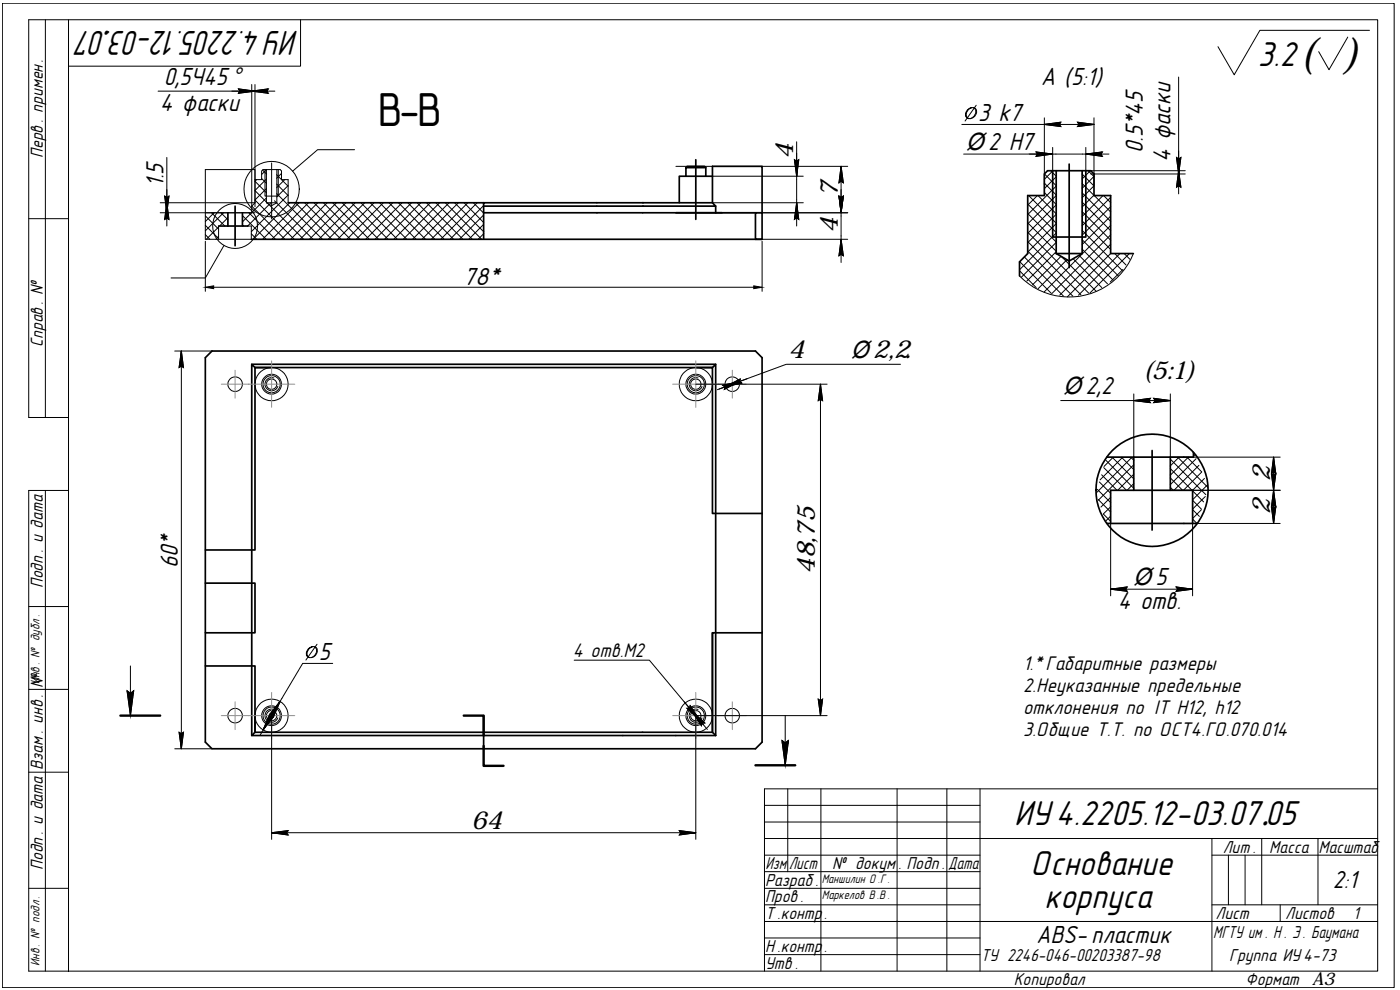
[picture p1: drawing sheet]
<svg xmlns="http://www.w3.org/2000/svg" width="420mm" height="297mm" viewBox="0 0 420 297" stroke-linecap="round" stroke-linejoin="round" font-family="sans-serif">
<!-- layer: 0 -->
<g fill="none" stroke="#000" stroke-width=".3">
<path d="M.7 1h417.7v295.3h-417.7zM13.6 5.9v119.4M20.6 5.9h392.9v285.5h-392.9zM20.6 5.9h-12v119.4h12M90.2 5.9v14h-69.6M404.5 11.1l-5.6 9.8-3.1-5.4M411 9.1h-32.9l-7.7 13.3-4.9-8.4M47.4 27.3h27.1M75.6 25.4v38.4h-2.8M75.6 27.3h.9M76.5 25.4v36.6M77.5 27.3h1"/>
<path d="M288.7 37.3h24.7M291.6 32.3a1.96 1.96 0 0 0-1.5 3 1.99 1.99 0 0 0 2.4-.4 1.99 1.99 0 0 0 .2-2.4 1.93 1.93 0 0 0-2.2 .6 1.93 1.93 0 0 0-.1 2.2l.3 .3M292.1 32.3a1.83 1.83 0 0 1 .7 2 1.83 1.83 0 0 1-1.6 1.3M293 31.6l-3.4 4.7M313.4 35.3v20.2M314.4 37.3h12.9M328.3 35.3v20.2M353.7 23.1v27.1M50.1 47.2v12.7M76.5 54.4l3.5 3.4M77 53.9l-.5 .5M78.5 52.4l1.5-1.5v9.9"/>
<path d="M78.5 53.6l1.5 1.4M78.8 51.1l1.2 1.1M79.5 50.9v7.9h4v-7.9M80 59.4l-4.4 4.4M80 53.7l-3.5 3.5 14.6 14.6M80 56.6l-3.5 3.4 11.8 11.8M81.5 48.9v16.8M83 52.4l3.5 3.5M83 58.1l13.8 13.7M83 55.2l3.5 3.5M83.1 50.9v9.9l-1.6 .9-1.5-.9M84.5 52l-1.5 1.5"/>
<path d="M85.5 53.9l-2.5 2.4M86.5 55.7l-3.5 3.4M86.5 58.5l-11.1 11M106.4 44.9h-11.1l-7.5 6.5M202.8 49.9h51.6M213.8 52.9h27.3M239.1 42.5v10.4M239.1 53.9v6M252.4 50.9v11.9M289.2 46.2h26.7M308.5 58.7l-.1 .1M308.7 58.7l8.3 8.3"/>
<path d="M311.3 58.7l-2.9 2.9M311.5 58.7l5.5 5.4M313.4 57.8l3.6 3.5M313.4 54.9l3.6 3.6M313.5 52.2l3.5 3.5M315.3 51.2l1.7 1.7M315.9 44.2v7M316 51.2l-2.6 2.6M316.9 46.2h8M317 53l-3.6 3.6M317 55.8l-8.6 8.6M317 58.7l-8.6 8.5"/>
<path d="M324.8 57.9l8.5 8.5M324.8 55.1l3.5 3.5M324.8 52.2l3.5 3.6M325.9 44.2v7M326.5 51.2l1.8 1.8M327.2 51.2l-2.4 2.5M327.3 52.2h28.4M327.3 51.2h28.4M328.3 52.9l-3.5 3.6M328.3 55.8l-3.5 3.5M328.3 58.5l-3.5 3.6M328.4 58.7l4.9 4.9"/>
<path d="M331 58.7l-6.2 6.2M331.2 58.7l2.1 2.1M333.3 59.2l-8.5 8.5M353.7 51.2v1M353.7 53.2v1M8.6 65.6h12M48.1 63.8h28.4M48.1 60.8h28.4l-.9 1 9.9 10M50.1 60.8v3M50.1 64.8v1M61.6 70.4l1.4 1.4M61.6 67.6l4 4"/>
<path d="M61.6 64.8l4 3.9M61.6 72.4v15M63.5 63.8l4 4M64.2 63.8l-2.6 2.7M65.6 68.1l-3.7 3.7M65.6 70.9l-.8 .9M65.6 67.8v4M66.3 63.8l2.1 2.1M67.1 63.8l-5.5 5.5M67.2 73.7l-5.6 9.7h-10.3M68.4 65.3l-2.5 2.5M72.8 64.7l7.1 7.1"/>
<path d="M72.8 67.5l.3 .3M74.7 63.8l8 8M75.4 70.1l1.6 1.7M75.5 63.8l-2.7 2.8M80 60.8h3.1M81.4 60.7l-7 7.1h1v4h-13.8v-8M82.4 60.2l11.5 11.6M86.5 60.8v-6.9h-2v-2.6l-.4-.4h-5.2l-.4 .4v2.6h-2v-3h-14.9v12.8M86.9 60.8l-10.9 11M88.6 60.8l11 11M89.7 60.8l-10.9 11M91.4 60.8l10.9 11"/>
<path d="M92.6 60.8l-11 11M94.2 60.8l11 11M95.4 60.8l-11 11M97.1 60.8l10.9 11M98.2 60.8l-11 11M99.9 60.8l10.9 11M101 60.8l-10.9 11M102.7 60.8l10.9 11M103.8 60.8l-10.9 11M105.5 60.8l10.9 11M106.6 60.8l-10.9 11M108.3 60.8l10.9 11"/>
<path d="M109.5 60.8l-11 11M111.1 60.8l11 11M112.3 60.8l-11 11M113.9 60.8l11 11M115 60.8l-10.9 11M116.7 60.8l11 11M117.9 60.8l-11 11M119.6 60.8l10.9 11M120.7 60.8l-10.9 11M122.4 60.8l10.9 11M123.5 60.8l-10.9 11M125.2 60.8l10.9 11"/>
<path d="M126.3 60.8l-10.9 11M128 60.8l10.9 11M129.1 60.8l-10.9 11M130.8 60.8l11 11M131.9 60.8l-10.9 11M133.6 60.8l11 11M134.8 60.8l-11 11M136.4 60.8l8.8 8.8M137.6 60.8l-11 11M139.3 60.8l5.8 6M140.4 60.8l-11 11M142.1 60.8l3 3.1"/>
<path d="M143.2 60.8l-10.9 11M144.9 60.8l.2 .3M145.1 61.7l-10 10.1M145.1 64.5l-7.2 7.3M145.1 67.3l-4.4 4.5M145.2 70.1l-1.7 1.7M202.8 63.8h51.6M213.8 60.8h27.3M228.7 71.8h25.7M228.7 72.4v15M252.4 64.8v6M306 78.5l9.5 9.6"/>
<path d="M307.4 77.1l11.7 11.7M308.4 75.3l13.6 13.6M308.4 72.5l16 15.9M308.4 69.7l18.4 18.3M308.4 66.8l8.6 8.6M308.4 64.1l8.6 8.5M308.4 61.2l8.6 8.6M317 61.5l-8.6 8.5M317 64.3l-8.6 8.5M317 67.1l-8.6 8.5M317 69.9l-11 11M317 72.7l-10.5 10.5"/>
<path d="M317 75.5l-8.8 8.8M318.4 76.9l-8.5 8.6M318.6 77l10.4 10.4M320.2 77.9l-8.7 8.8M322.1 77.6l8.6 8.7M323.8 76.6l8.6 8.6M324.8 74.8l9.3 9.3M324.8 71.9l10.8 10.9M324.8 69.1l12 12.1M324.8 66.3l8.5 8.5M324.8 63.5l8.5 8.6M324.8 60.7l8.5 8.5"/>
<path d="M333.3 62l-8.5 8.6M333.3 64.9l-8.5 8.5M333.3 67.6l-19.9 20M333.3 70.5l-17.6 17.6M333.3 73.3l-15.3 15.3M333.3 76.1l-13 13M334.5 76.1l3.4 3.4M336.1 76.1l-12.4 12.5M337.4 76.1l1.7 1.7M338.9 76.1l-11.8 11.8M340.1 76.1a20.8 20.8 0 0 1-34.1 6.7M64.1 86.2h162.1"/>
<path d="M306 81.2l5 5.1M337 80.9l-3.8 3.7M52.4 105.3h11.2M54.4 106.3v117.4M82.2 113.4a1.99 1.99 0 0 0-2.6 1.2 1.99 1.99 0 0 0 1.2 2.6 1.99 1.99 0 0 0 2.6-1.2M208.8 115.3h39.4M209.5 113.4a1.98 1.98 0 0 0-2.5 1.2 1.98 1.98 0 0 0 1.1 2.5 1.98 1.98 0 0 0 2.6-1.1M216.8 116.4l-1 .3M221.8 114.5l-4.1 1.5M246.2 116.2v97.5M270.2 109.3h-34.2l-13.3 4.9M340.3 118.2v19"/>
<path d="M351.2 118.2v19h33M318.3 120.2h22M341.3 120.2h8.9M382.2 138.1v8M13.6 147.2v144.2M20.6 147.2h-12v144.2h12M333.3 157.1v21.7M351.2 147.1h33M382.2 148.1v7.9M384.2 157.1h-26.3v21.7M334.3 176.8h22.6M8.6 182h12"/>
<path d="M39.1 199.8v14.9M93.8 194a2 2 0 0 0-1.5 3.1 2 2 0 0 0 2.4-.4 2 2 0 0 0 .2-2.4 1.92 1.92 0 0 0-2.3 .5 1.92 1.92 0 0 0-.1 2.3l.4 .2M94.3 194a1.83 1.83 0 0 1 .7 2 1.83 1.83 0 0 1-1.6 1.3M95.2 193.3l-3.4 4.7M99.9 199.1h-9.1l-6.2 10.5M172.3 198.1h22.6l12.3 14.7M8.6 206.8h12M38.1 207.3l1 .7 1-.7-1 7.4zM78.5 219.9l-.5 .8M81.5 214.7v37.1M82.2 212.9a1.99 1.99 0 0 0-2.6 1.1 1.99 1.99 0 0 0 1.2 2.6 1.99 1.99 0 0 0 2.6-1.2M84.1 210.4l-5.1 8.6"/>
<path d="M207.8 213.5l2 2.4M209.5 212.9a1.98 1.98 0 0 0-2.5 1.1 1.98 1.98 0 0 0 1.1 2.6 1.98 1.98 0 0 0 2.6-1.2M210.5 216.7l.6 .8M235.7 214.7v14.9M248.2 214.7h-39.4v37.1M8.6 231.7h12M52.4 224.7h11.2M234.7 222.2l1 .7 .9-.7-.9 7.4zM236.4 236.7v24.8M246.4 236.7v54.7M269.2 236.7v54.7M284.2 236.7v54.7"/>
<path d="M294.1 236.7v54.7M413.5 236.7h-184.1v54.7M82.5 249.9h125.3M229.4 246.6h64.7M229.4 251.6h184.1M229.4 241.6h64.7M229.4 256.6h64.7M363.7 256.6h49.8M363.7 251.6v39.8M368.7 256.6v14.9M373.7 256.6v14.9M378.7 251.6v19.9"/>
<path d="M395.5 251.6v19.9M8.6 266.5h12M229.4 266.5h64.7M229.4 271.5h64.7M229.4 276.5h184.1M229.4 261.5h64.7M363.7 271.5h49.8M384.2 271.5v5M229.4 281.4h64.7M229.4 286.4h64.7"/>
<circle cx="81.5" cy="56.7" r="8.3"/>
<circle cx="70.6" cy="67.8" r="6.7"/>
<circle cx="70.6" cy="115.3" r="2.2"/>
<circle cx="81.5" cy="115.3" r="5"/>
<circle cx="81.5" cy="115.3" r="2.98"/>
<circle cx="81.5" cy="115.3" r="2.59"/>
<circle cx="81.5" cy="115.3" r="1.57"/>
<circle cx="208.8" cy="115.3" r="1.57"/>
<circle cx="208.8" cy="115.3" r="2.58"/>
<circle cx="208.8" cy="115.3" r="5"/>
<circle cx="208.8" cy="115.3" r="2.99"/>
<circle cx="219.8" cy="115.3" r="2.19"/>
<circle cx="70.6" cy="214.7" r="2.19"/>
<circle cx="81.5" cy="214.7" r="5"/>
<circle cx="81.5" cy="214.7" r="2.59"/>
<circle cx="81.5" cy="214.7" r="2.97"/>
<circle cx="81.5" cy="214.7" r="1.57"/>
<circle cx="208.8" cy="214.7" r="1.57"/>
<circle cx="208.8" cy="214.7" r="2.58"/>
<circle cx="208.8" cy="214.7" r="5"/>
<circle cx="208.8" cy="214.7" r="2.98"/>
<circle cx="219.8" cy="214.7" r="2.17"/>
</g>
<g fill="none" stroke="#000" stroke-width=".3">
<path d="M69.6 27.3h6.9l-4.9 .7 .5-.7-.5-.6 4.9 .6M75.6 27.3l4.9 .7-.5-.7 .5-.6-4.9 .6h6.9M313.4 37.3l5-.6-.5 .6 .5 .7zM323.4 36.7l4.9 .6-4.9 .7 .5-.7zM50.1 56.9v6.9l-.7-5 .7 .6 .6-.6-.6 5M239.1 45.9v7l-.7-5 .7 .5 .6-.5-.6 5M251.8 58.8l.6 .6 .7-.6-.7 5zM252.4 56.9v6.9l-.6-5 .6 .6 .7-.6-.7 5M252.4 49.9l.7 5-.7-.5-.6 .5zM308.9 46.2h7l-5 .7 .5-.7-.5-.6 5 .6M325.9 46.2l4.9 .7-.5-.7 .5-.6-4.9 .6h6.9M353.7 45.3v6.9l-.6-5 .6 .6 .7-.6-.7 5"/>
<path d="M353.7 51.2l-.6 5 .6-.5 .7 .5-.7-5v7M50.1 60.8l-.7 5 .7-.5 .6 .5-.6-5v7M239.1 60.8l-.7 5 .7-.5 .6 .5-.6-5v7M252.4 71.8l-.6 5 .6-.6 .7 .6-.7-5v6.9M54.4 105.3l.7 5-.7-.5-.7 .5zM221.8 114.5l-4.9 1.1 .7 .5-.2 .7 4.4-2.3-6.5 2.4M224.2 113.6l-6.5 2.4 4.5-2.3-.3 .8 .7 .4-4.9 1.1M246.2 115.3l.7 4.9-.7-.4-.6 .4zM346.2 119.5l5 .7-5 .6 .5-.6zM340.3 120.2l5-.7-.6 .7 .6 .6zM382.2 137.2l.7 4.9-.7-.5-.6 .5zM381.6 142.1l.6 .5 .7-.5-.7 5z"/>
<path d="M381.6 152.1l.6 .5 .7-.5-.7 5zM382.2 147.1l.7 5-.7-.5-.6 .5zM333.3 176.8l5-.7-.5 .7 .5 .6zM353 176.1l4.9 .7-4.9 .6 .5-.6zM53.7 219.7l.7 .5 .7-.5-.7 5zM82.5 213l-3.5 6 1.9-4.6 .4 .7h.8l-3.1 3.9M84.1 210.4l-3.2 4 .9-.1 .3 .8 2-4.7-3.6 6.1M205.3 210.6l4.5 5.3-3.7-3.4h.9l.1-.8 2.7 4.2M207.8 213.5l2.7 4.3 .2-.8 .8-.1-3.7-3.4 4.5 5.4M245.6 209.8l.6 .5 .7-.5-.7 4.9zM81.5 249.9l5-.7-.5 .7 .5 .6zM203.9 249.2l4.9 .7-4.9 .6 .4-.6z"/>
</g>
<g fill="#000" stroke="#000" stroke-width=".3">
<path d="M72.1 27.3h4.4l-4.9 .7zM71.6 26.7l.5 .6h4.4z"/>
<path d="M75.6 27.3l4.9-.6-.5 .6zM75.6 27.3l4.9 .7-.5-.7z"/>
<path d="M313.4 37.3h4.5l.5 .7zM313.4 37.3h4.5l.5-.6z"/>
<path d="M323.4 36.7l4.9 .6h-4.4zM323.9 37.3l-.5 .7 4.9-.7z"/>
<path d="M49.4 58.8l.7 .6v4.4zM50.1 59.4v4.4l.6-5z"/>
<path d="M238.4 47.9l.7 .5v4.5zM239.1 48.4v4.5l.6-5z"/>
<path d="M251.8 58.8l.6 .6v4.4zM252.4 59.4v4.4l.7-5z"/>
<path d="M252.4 49.9v4.5l-.6 .5zM252.4 49.9v4.5l.7 .5z"/>
<path d="M252.4 59.4l.7-.6-.7 5zM251.8 58.8l.6 5v-4.4z"/>
<path d="M311.4 46.2h4.5l-5 .7zM310.9 45.6l.5 .6h4.5z"/>
<path d="M325.9 46.2l4.9-.6-.5 .6zM325.9 46.2l4.9 .7-.5-.7z"/>
<path d="M353.1 47.2l.6 .6v4.4zM353.7 47.8v4.4l.7-5z"/>
<path d="M353.7 51.2l.7 5-.7-.5zM353.7 51.2l-.6 5 .6-.5z"/>
<path d="M50.1 60.8l.6 5-.6-.5zM50.1 60.8l-.7 5 .7-.5z"/>
<path d="M239.1 60.8l.6 5-.6-.5zM239.1 60.8l-.7 5 .7-.5z"/>
<path d="M252.4 71.8l.7 5-.7-.6zM252.4 71.8l-.6 5 .6-.6z"/>
<path d="M54.4 105.3v4.5l-.7 .5zM54.4 105.3v4.5l.7 .5z"/>
<path d="M217.6 116.1l4.2-1.6-4.4 2.3zM216.9 115.6l.7 .5 4.2-1.6z"/>
<path d="M217.7 116l4.5-2.3-.3 .8zM217.7 116l4.9-1.1-.7-.4z"/>
<path d="M346.2 119.5l5 .7h-4.5zM346.7 120.2l-.5 .6 5-.6z"/>
<path d="M246.2 115.3v4.5l-.6 .4zM246.2 115.3v4.5l.7 .4z"/>
<path d="M340.3 120.2h4.4l.6 .6zM340.3 120.2h4.4l.6-.7z"/>
<path d="M382.2 137.2v4.4l-.6 .5zM382.2 137.2v4.4l.7 .5z"/>
<path d="M382.2 147.1v4.5l-.6 .5zM382.2 147.1v4.5l.7 .5z"/>
<path d="M382.2 142.6l.7-.5-.7 5zM381.6 142.1l.6 5v-4.5z"/>
<path d="M382.2 152.6l.7-.5-.7 5zM381.6 152.1l.6 5v-4.5z"/>
<path d="M333.3 176.8h4.5l.5 .6zM333.3 176.8h4.5l.5-.7z"/>
<path d="M353 176.1l4.9 .7h-4.4zM353.5 176.8l-.5 .6 4.9-.6z"/>
<path d="M54.4 220.2l.7-.5-.7 5zM53.7 219.7l.7 5v-4.5z"/>
<path d="M80.9 214.4l.4 .7-2.3 3.9zM81.3 215.1l-2.3 3.9 3.1-3.9z"/>
<path d="M84.1 210.4l-2 4.7-.3-.8zM84.1 210.4l-3.2 4 .9-.1z"/>
<path d="M206.1 212.5h.9l2.8 3.4zM207.1 211.7l-.1 .8 2.8 3.4z"/>
<path d="M207.8 213.5l3.7 3.4-.8 .1zM207.8 213.5l2.7 4.3 .2-.8z"/>
<path d="M246.2 210.3l.7-.5-.7 4.9zM245.6 209.8l.6 4.9v-4.4z"/>
<path d="M81.5 249.9h4.5l.5 .6zM81.5 249.9h4.5l.5-.7z"/>
<path d="M203.9 249.2l4.9 .7h-4.5zM204.3 249.9l-.4 .6 4.9-.6z"/>
</g>
<g fill="none" stroke="#000" stroke-width=".3">
<path d="M74.5 27.3h1.1M76.5 27.3h1M313.4 37.3h1M327.3 37.3h1M50.1 59.9v.9M239.1 52.9v1M239.1 59.9v.9M252.4 49.9v1M315.9 46.2h1M324.9 46.2h1M353.7 50.2v1M353.7 52.2v1"/>
<path d="M50.1 63.8v1M252.4 62.8v2M252.4 70.8v1M54.4 105.3v1M217.7 116l-.9 .4M222.7 114.2l-.9 .3M246.2 115.3v.9M340.3 120.2h1M350.2 120.2h1M382.2 137.2v.9M382.2 146.1v2M382.2 156v1.1"/>
<path d="M333.3 176.8h1M356.9 176.8h1M79 219l-.5 .9M84.6 209.6l-.5 .8M207.2 212.8l.6 .7M209.8 215.9l.7 .8M246.2 213.7v1M54.4 223.7v1M81.5 249.9h1M207.8 249.9h1"/>
</g>
<!-- layer: 0 -->
<g fill="none" stroke="#000" stroke-width=".51">
<path d="M205.9 50.3h5.9l-.4-.4h-5.2l-.3 .4v2.6M208.8 47.9v17.9M211.8 50.3v2.6M213.8 52.9h-9.9v7.9M315.9 51.2v19.9h10v-19.9M317 51.2v24.9M320.9 49.2v31.1M324.8 51.2v24.9l-3.9 2.2-3.9-2.2M65.6 67.8h7.2M68.4 63.8v4M70.6 61.8v11.9M72.8 63.8v4h1.6"/>
<path d="M75.4 71.8h153.3M86.5 60.8h58.6M145.1 63.8h81.6M145.1 61.8h48M192.9 60.8h20.9l1 1h-21.9M193.1 60.8h-48v11M213.8 60.8v-10.9h14.9v13.9M214.8 61.8v2M226.7 63.8h2v8h-2zM317 76.1h7.8M340.1 76.1h-6.8v-17.4h-5v-6.5l-1-1h-12.9l-1 1v6.5h-5v17.4l-2.4 2.5v4.2M63.6 105.3h163.1l2 2v115.4l-2 2h-163.1l-2-2v-115.4z"/>
<path d="M75.6 109.3h139.2M81.5 110.3h-5l-.9-1v111.4M208.8 110.3h5v43.8h14.9M340.3 137.2v9.9M345.8 135.2v23.8M351.2 137.2v9.9h6.7v10M358.2 135.7v1.5h-26.1M332.1 157.1h27.3M351.2 147.1h-17.9v10M61.6 165h14.9v-54.7h137.3l1-1v111.4M61.6 175h14.9v14.9h-14.9M61.6 199.8h14.9v19.9l-.9 1h139.2"/>
<path d="M213.8 189.9v29.8v-29.8h14.9M76.5 214.7v5h137.3l1 1M145.1 214.7v10"/>
<circle cx="345.8" cy="147.1" r="16.8"/>
</g>
<g fill="none" stroke="#909090" stroke-width=".3">
<path d="M66.4 115.3h8.3M70.6 111.1v8.4M74.5 115.3h14M81.5 108.3v13.9M201.9 115.3h13.9M208.8 108.3v13.9M215.6 115.3h8.3M219.8 111.1v8.4M66.4 214.7h8.3M70.6 210.6v8.3M74.5 214.7h14M81.5 207.8v13.9"/>
<path d="M201.9 214.7h13.9M208.8 207.8v13.9M215.6 214.7h8.3M219.8 210.6v8.3"/>
</g>
<!-- layer: 0 -->
<path d="M36.1 214.7h12M139.2 214.7h5.9v6M145.1 223.8v6h6M226.7 229.6h12" fill="none" stroke="#000" stroke-width=".72"/>
<g fill="#000" stroke="#000" stroke-width=".3">
<path d="M61.6 86.2l2.5-.4v.8zM226.2 85.8l2.5 .4-2.5 .4zM38.1 207.3l1 .7h-.8zM38.3 208h1.7l-.9 6.7zM234.7 222.2l1 .7h-.9zM234.8 222.9h1.7l-.8 6.7z"/>
<path d="M40.1 207.3l-.1 .7zM39.1 208l1-.7-.1 .7z"/>
<path d="M236.6 222.2l-.1 .7zM235.7 222.9l.9-.7-.1 .7z"/>
</g>
<g fill="none" stroke="#000" stroke-width=".3">
<path d="M331.9 138.1l8.4 8.4M333.7 137.2l6.6 6.5M334.1 137.2l-2.8 2.8M336.5 137.2l3.8 3.7M337 137.2l-6.9 6.8M339.3 137.2l1 .9M339.8 137.2l-10.8 10.8M340.3 139.4l-10.7 10.7M351.2 137.8l10.7 10.6M353.4 137.2l9.1 9.1M353.9 137.2l-2.7 2.6M356.2 137.2l4.5 4.4-5.5 5.5"/>
<path d="M356.6 137.2l-5.4 5.4M358.2 136.3l.4 .4M359 137.6l-7.8 7.8M359.8 139.6l-7.5 7.5M329.3 146.8l4 4M329.6 149.9l3.7 3.7M329.9 144.6l3.4 3.4M330.6 142.5l4.6 4.6M331.2 154.3l2.1 2.1M331.2 140.3l6.9 6.8M333.3 149.2l-2.9 2.9M333.3 152.1l-2.2 2.1"/>
<path d="M333.3 154.9l-1.4 1.4M340.3 142.3l-4.9 4.8M340.3 145.1l-2 2M351.2 146.2l.9 .9M351.2 143.4l3.7 3.7M351.2 140.6l6.5 6.5M357.9 155.7l1.4 1.4 .1-.2M357.9 152.9l2 2M357.9 150.1l2.7 2.7M357.9 147.3l3.3 3.3M360.5 153l-2.6 2.6M361.5 143.6l-3.6 3.5"/>
<path d="M361.7 149l-3.8 3.7M362.3 145.5l-4.4 4.4"/>
</g>
<text font-size="14.4" x="113.3" y="37.9">В-В</text>
<g font-size="12.8">
<text x="390.2" y="20.5">(</text>
<text x="403.4" y="20.5">)</text>
</g>
<text font-size="10.9" x="33" y="9.4" transform="rotate(-180 33 9.4)">.</text>
<g font-size="10.8">
<text x="89.6" y="9.4" transform="rotate(-180 89.6 9.4)">ИУ 4.2205.12-03.07</text>
<text x="377.5" y="19.9">3.2</text>
<text x="304.3" y="247.6">ИУ 4.2205.12-03.07.05</text>
<text x="309.3" y="262.6">Основание</text>
<text x="313.5" y="272.5">корпуса</text>
</g>
<g font-size="7.8">
<text x="238.1" y="47.6" transform="rotate(-90 238.1 47.6)">4</text>
<text x="251.4" y="59.1" transform="rotate(-90 251.4 59.1)">7</text>
<text x="251.4" y="70" transform="rotate(-90 251.4 70)">4</text>
<text x="236.6" y="107.5">4</text>
<text x="250.6" y="107.5">отв.</text>
<text x="343.1" y="113.7">(5:1)</text>
<text x="381.2" y="144.4" transform="rotate(-90 381.2 144.4)">2</text>
<text x="381.2" y="154.3" transform="rotate(-90 381.2 154.3)">2</text>
<text x="244.5" y="172.2" transform="rotate(-90 244.5 172.2)">48,75</text>
<text x="141.4" y="248.9">64</text>
</g>
<g font-size="7.7">
<text x="49.1" y="25.4">0,5×45 °</text>
<text x="312.4" y="25.4">А (5:1)</text>
<text x="47.9" y="33.3">4 фаски</text>
<text x="293.5" y="36.3">3 k7</text>
<text x="343" y="46" transform="rotate(-90 343 46)">0.5*45</text>
<text x="351.3" y="48.7" transform="rotate(-90 351.3 48.7)">4 фаски</text>
<text x="49.1" y="56.2" transform="rotate(-90 49.1 56.2)">1.5</text>
<text x="139.2" y="85.6">78*</text>
<text x="53.4" y="170.6" transform="rotate(-90 53.4 170.6)">60*</text>
<text x="335.5" y="182.8">4 отв.</text>
<text x="95.7" y="198">5</text>
<text x="400" y="266.5">2:1</text>
<text x="311" y="283">ABS-пластик</text>
</g>
<g font-size="7.4">
<text x="290" y="45">Ø 2 H7</text>
<text x="255.4" y="107.5">Ø 2,2</text>
<text x="319.1" y="118.1">Ø 2,2</text>
<text x="340.1" y="175.5">Ø 5</text>
</g>
<g font-size="6.2">
<text x="171.9" y="197.1">4 отв.М2</text>
<text x="307" y="201">1.* Габаритные размеры</text>
<text x="307" y="207.6">2.Неуказанные предельные</text>
<text x="307" y="214.2">отклонения по IT H12, h12</text>
<text x="307" y="220.9">3.Общие Т.Т. по ОСТ4.ГО.070.014</text>
</g>
<text font-size="5.5" x="393.8" y="295.6">A3</text>
<g font-size="5.4">
<text x="12.9" y="47.4" transform="rotate(-90 12.9 47.4)">Перв. примен.</text>
<text x="12.9" y="104" transform="rotate(-90 12.9 104)">Справ . №</text>
<text x="12.9" y="176.5" transform="rotate(-90 12.9 176.5)">Подп. и дата</text>
<text x="12.9" y="231.1" transform="rotate(-90 12.9 231.1)">Взам . инв. №</text>
<text x="367" y="255.9">Лит .</text>
<text x="380.9" y="255.9">Масса</text>
<text x="395.7" y="255.9">Масштаб</text>
<text x="12.9" y="261.1" transform="rotate(-90 12.9 261.1)">Подп. и дата</text>
<text x="229.8" y="260.8">Изм</text>
<text x="236.7" y="260.8">Лист</text>
<text x="236.9" y="260.8">.</text>
<text x="249.7" y="260.8">№ докум</text>
<text x="269.5" y="260.8">.</text>
<text x="272" y="260.8">Подп .</text>
<text x="284.6" y="260.8">Дата</text>
<text x="229.6" y="265.8">Разраб .</text>
<text x="229.6" y="270.8">Пров .</text>
<text x="229.6" y="275.8">Т .контр</text>
<text x="247.3" y="275.8">.</text>
<text x="364.8" y="275.8">Лист</text>
<text x="385.7" y="275.8">Листов</text>
<text x="406.1" y="275.8">1</text>
<text x="364.1" y="281.5">МГТУ им . Н . Э. Баумана</text>
<text x="229.6" y="285.7">Н .контр</text>
<text x="247.3" y="285.7">.</text>
<text x="229.6" y="290.7">Утв .</text>
<text x="294.3" y="288.4">ТУ 2246-046-00203387-98</text>
<text x="368.9" y="288.4">Группа ИУ 4-73</text>
<text x="304.2" y="295.6">Копировал</text>
<text x="373.8" y="295.6">Формат</text>
</g>
<g font-size="3.9">
<text x="11.9" y="205.4" transform="rotate(-90 11.9 205.4)">Инв . № дубл .</text>
<text x="246.6" y="264.8">Маншилин О .Г .</text>
<text x="246.6" y="269.8">Маркелов В .В .</text>
<text x="11.9" y="289.9" transform="rotate(-90 11.9 289.9)">Инв . № подл .</text>
</g>
</svg>
